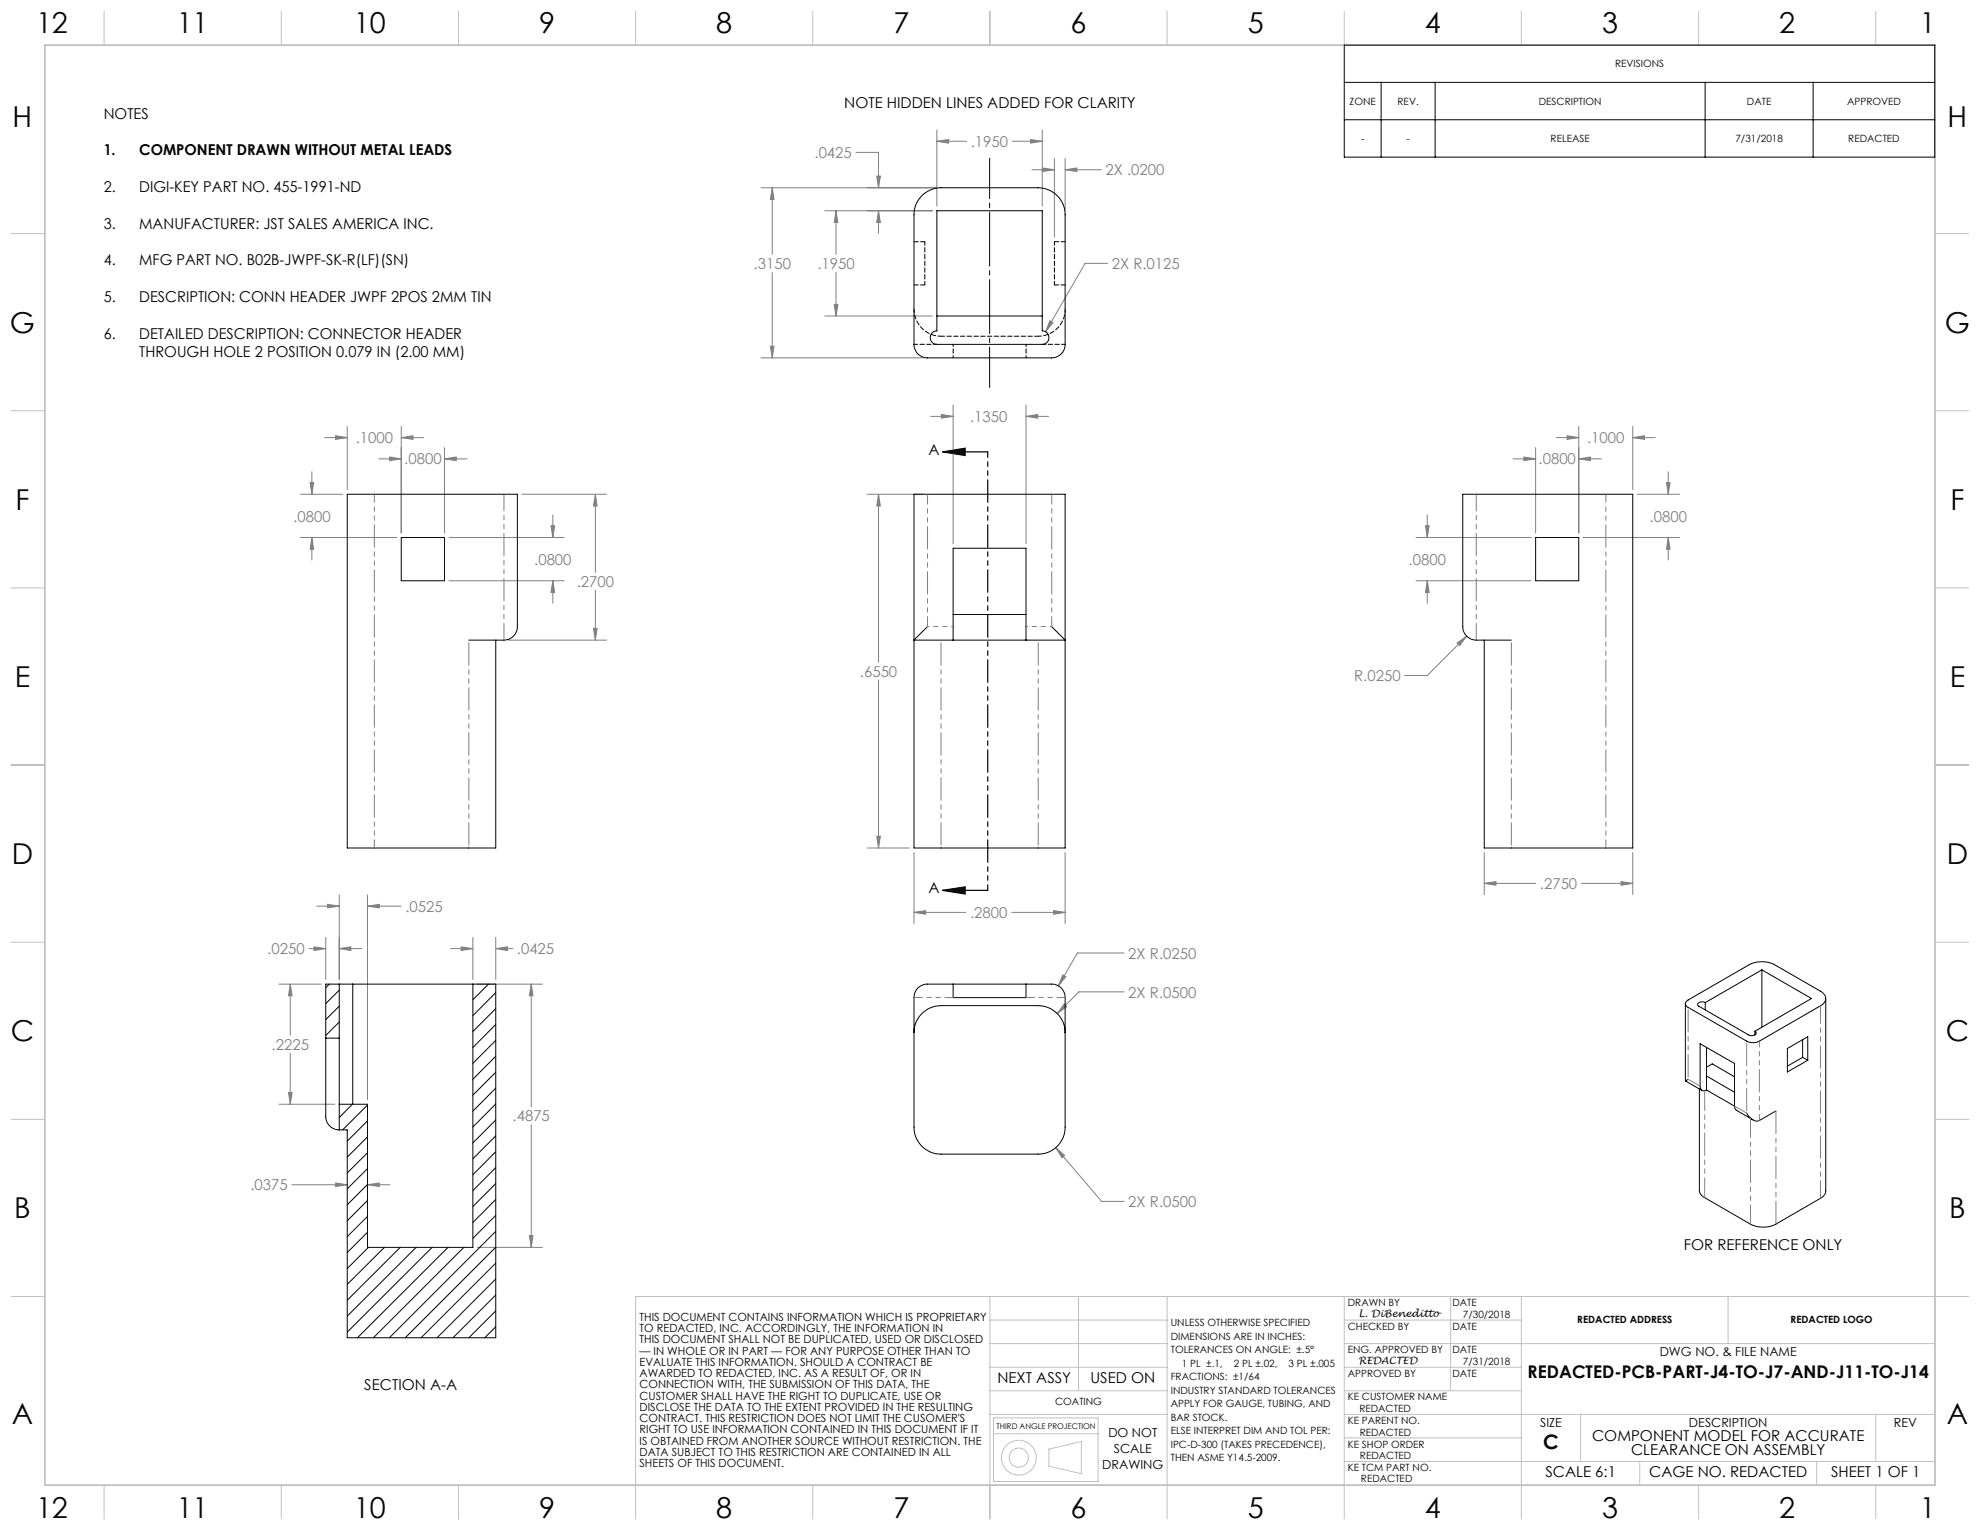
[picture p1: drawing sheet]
<svg xmlns="http://www.w3.org/2000/svg" width="559mm" height="432mm" viewBox="0 0 559 432" stroke-linecap="round" stroke-linejoin="round" font-family="sans-serif">
<path d="M266 127.5l6.4-1v2.1zM266 127.5h12.7M266 251.3l6.4-1v2zM266 251.3h12.7" fill="none" stroke="#000" stroke-width=".35"/>
<g fill="none" stroke="#c0c0c0" stroke-width=".28">
<path d="M29.4 3.2v9.5M79.4 3.2v9.5M129.4 3.2v9.5M179.4 3.2v9.5M229.4 3.2v9.5M279.4 3.2v9.5M329.4 3.2v9.5M379.4 3.2v9.5M429.4 3.2v9.5M479.4 3.2v9.5M529.4 3.2v9.5M3.1 65.9h9.6"/>
<path d="M546.1 65.9h9.5M3.1 115.9h9.6M546.1 115.9h9.5M3.1 165.9h9.6M546.1 165.9h9.5M3.1 215.9h9.6M546.1 215.9h9.5M3.1 265.9h9.6M546.1 265.9h9.5M3.1 315.9h9.6M546.1 315.9h9.5M3.1 365.9h9.6"/>
<path d="M279.4 365.9v62.8M279.4 379.2h50M279.4 372.6h50M304.4 365.9v26.6M329.4 365.9v53.2M379.4 365.9v62.8M379.4 379.2h166.7M379.4 372.6h50M409.4 365.9v26.6M429.4 365.9v53.2M487.7 365.9v13.3M555.6 365.9h-376.2v53.2"/>
<path d="M279.4 392.5h50M279.4 399.2h50M279.4 385.9h50M379.4 399.2h166.7M379.4 385.9h50M379.4 392.5h50M446.1 399.2v13.3M529.4 399.2v13.3M29.4 419.1v9.6M79.4 419.1v9.6M129.4 419.1v9.6M179.4 419.1v9.6"/>
<path d="M229.4 419.1v9.6M280.4 404.6h29.5M280.4 400.2h29.5v17.9h-29.5zM296 409l9.2-2.2v9.1l-9.2-2.1zM329.4 419.1v9.6M379.4 405.8h50M379.4 412.5h166.7M429.4 419.1v9.6M462.8 412.5v6.6M479.4 419.1v9.6M512.7 412.5v6.6M529.4 419.1v9.6"/>
<circle cx="287.5" cy="411.4" r="4.9"/>
<circle cx="287.5" cy="411.4" r="2.71"/>
</g>
<g fill="none" stroke="#808080" stroke-width=".28">
<path d="M264.4 39.9l3.3-.5v1zM264.4 36.7v21.5M264.4 39.9h8.4M285.7 39.9h8.4M290.8 39.4l3.3 .5-3.3 .5zM294.1 36.7v21.5M214.8 53h49.5M217.9 53l.5 3.3h-1zM217.9 53v18.8M232.8 59.5h30.3M235.9 59.5l.6 3.3h-1.1zM235.9 59.5v12.3"/>
<path d="M241.6 43h6.3v10M247.4 49.7h1.1l-.6 3.3zM247.9 59.5l.6 3.3h-1.1zM247.9 59.5v6.3M291.2 47.9h6.4M294.3 47.4l3.3 .5-3.3 .5zM297.6 44.7v22.3M300.6 47.9l3.3-.5v1zM300.6 44.7v14.6M300.6 47.9h10.2M217.9 76.9v24.1M235.9 76.9v12.3"/>
<path d="M312.6 74.3h-6.4l-11.1 19.3M217.4 97.7h1l-.5 3.3zM232.8 89.2h30.3M235.4 85.9h1.1l-.6 3.3zM296.3 90.5l.9 .5-2.1 2.6zM214.8 101h45.7M262.6 117.5h6.4M265.7 117l3.3 .5-3.3 .5zM269 114.3v39.2M289.6 117.5l3.3-.5v1zM289.6 114.3v39.2M289.6 117.5h6.3"/>
<path d="M84.8 139.5h11.9M87.5 136.2h1l-.5 3.3zM88 133.1v6.4M91.7 123.5h6.3M94.7 123l3.3 .5-3.3 .5zM98 120.3v17.9M106.9 129.5h6.3M110 129l3.2 .5-3.2 .5zM113.2 123.5l3.4-.5v1zM113.2 120.3v30.1M113.2 123.5h6.4M125.4 129.5l3.4-.5v1z"/>
<path d="M125.4 126.3v24.1M125.4 129.5h6.4M147.3 139.5h23.9M168 139.5l.5 3.3h-1zM168 139.5v22.1M244.8 139.5h15.7M247.9 139.5l.6 3.3h-1.1zM247.9 139.5v47.4M427 129.5h6.4M430.1 129l3.3 .5-3.3 .5zM433.4 126.3v24.1M439.2 123.5h6.4"/>
<path d="M442.3 123l3.3 .5-3.3 .5zM445.6 129.5l3.3-.5v1zM445.6 129.5h6.3M445.6 120.3v30.1M460.8 123.5l3.3-.5v1zM460.8 123.5h6.3M460.8 120.3v17.9M462.1 139.5h11.9M470.3 136.2h1l-.5 3.3zM470.8 133.1v6.4M84.8 151.7h27.2M88 151.7l.5 3.3h-1z"/>
<path d="M88 151.7v6.3M126.7 151.7h32.5M155.5 148.4h1l-.5 3.3zM156 145.3v6.4M399.6 151.7h32.5M402.3 148.4h1l-.5 3.3zM402.8 145.3v6.4M446.8 151.7h27.2M470.8 151.7l.5 3.3h-1zM470.8 151.7v6.3M126.7 163.9h32.5M156 163.9l.5 3.3h-1z"/>
<path d="M156 163.9v6.4M167.5 177.3h1l-.5 3.4zM168 166.6v14.1M399.6 163.9h32.5M402.8 163.9l.5 3.3h-1zM402.8 163.9v6.4M413.9 179.5l-11.1 11.1h-6.3M143.5 180.7h27.7M247.9 191.9v47.4M411.2 181.5l2.7-2-2 2.7zM244.8 239.3h11.9M247.4 236h1.1l-.6 3.3z"/>
<path d="M89.4 255.7h6.3M92.4 255.2l3.3 .5-3.3 .5zM95.7 252.6v23.9M103.7 255.7l3.3-.5v1zM103.7 252.6v57.8M103.7 255.7h9.5M258 257.5l3.2-.5v1zM258 240.6v20.1M258 257.5h14.6M285.5 257.5h15.1M297.3 257l3.3 .5-3.3 .5zM300.6 240.6v20.1"/>
<path d="M418.9 249.3l3.3-.5v1zM418.9 240.6v11.9M418.9 249.3h14.5M446.3 249.3h14.5M457.5 248.8l3.3 .5-3.3 .5zM460.8 240.6v11.9M78.7 277.7h12M81.9 277.7l.5 3.3h-1zM81.9 277.7v14.5M87.2 267.7h4.7M88.6 267.2l3.3 .5-3.3 .6zM91.9 264.5v12"/>
<path d="M95.7 267.7l3.3-.5v1.1zM95.7 267.7h6.4M127.1 267.7h6.4M130.1 267.2l3.4 .5-3.4 .6zM133.5 264.5v12M134.7 277.7h18.4M139.9 267.7l3.3-.5v1.1zM139.9 264.5v12M139.9 267.7h4.8M149.9 277.7l.5 3.3h-1zM149.9 277.7v34.6M299.9 275.1l.9 .5-2.1 2.6z"/>
<path d="M317.3 279.9h-12.8l-6.1 6.2M317.3 269h-13.2l-5.4 9.2M81.9 297.2v14.4M300.4 283.4l.7 .7-2.7 2zM78.7 311.6h15.8M81.4 308.3h1l-.5 3.3zM149.9 317.4v34.6M82.4 334.4h15.6M94.7 333.9l3.3 .5-3.3 .5zM103.7 334.4l3.3-.5v1zM103.7 334.4h6.4M298 323.9l2.5 2.2-.8 .6z"/>
<path d="M298 323.9l12.9 15.2h6.4M134.7 352h18.4M149.4 348.7h1l-.5 3.3z"/>
</g>
<path d="M279.3 109.3v-64.6" fill="none" stroke="#000" stroke-width=".28" stroke-dasharray="15.2 1.3 1.3 1.3" stroke-dashoffset="3.9"/>
<path d="M278.8 127.5v123.8" fill="none" stroke="#000" stroke-width=".35" stroke-dasharray="6.3 1.3 1.3 1.3 1.3 1.3" stroke-dashoffset="4.8"/>
<path d="M12.7 12.7h533.4v406.4h-533.4z" fill="none" stroke="#c0c0c0" stroke-width=".5"/>
<path d="M379.4 12.7h166.6v31.6h-166.6zM379.4 23.2h166.6M379.4 33.8h166.6M389.8 23.2v21.1M405 23.2v21.1M481.2 23.2v21.1M511.7 23.2v21.1" fill="none" stroke="#000" stroke-width=".28"/>
<path d="M266 127.5l6.4-1v2.1zM266 251.3l6.4-1v2z" fill="#000"/>
<path d="M247.9 139.5l.6 3.3h-1.1zM247.4 236h1.1l-.6 3.3zM265.7 117l3.3 .5-3.3 .5zM289.6 117.5l3.3-.5v1zM258 257.5l3.2-.5v1zM297.3 257l3.3 .5-3.3 .5zM168 139.5l.5 3.3h-1zM167.5 177.3h1l-.5 3.4zM113.2 123.5l3.4-.5v1zM94.7 123l3.3 .5-3.3 .5zM88 151.7l.5 3.3h-1zM87.5 136.2h1l-.5 3.3zM110 129l3.2 .5-3.2 .5zM125.4 129.5l3.4-.5v1zM156 163.9l.5 3.3h-1zM155.5 148.4h1l-.5 3.3zM442.3 123l3.3 .5-3.3 .5zM460.8 123.5l3.3-.5v1zM470.8 151.7l.5 3.3h-1zM470.3 136.2h1l-.5 3.3zM411.2 181.5l.7 .7 2-2.7zM402.3 148.4h1l-.5 3.3zM402.8 163.9l.5 3.3h-1zM430.1 129l3.3 .5-3.3 .5zM445.6 129.5l3.3-.5v1zM418.9 249.3l3.3-.5v1zM457.5 248.8l3.3 .5-3.3 .5zM294.3 47.4l3.3 .5-3.3 .5zM300.6 47.9l3.3-.5v1zM217.9 53l.5 3.3h-1zM217.4 97.7h1l-.5 3.3zM235.9 59.5l.6 3.3h-1.1zM235.4 85.9h1.1l-.6 3.3zM264.4 39.9l3.3-.5v1zM290.8 39.4l3.3 .5-3.3 .5zM296.3 90.5l-1.2 3.1 2.1-2.6zM247.9 59.5l.6 3.3h-1.1zM247.4 49.7h1.1l-.6 3.3zM298 323.9l1.7 2.8 .8-.6zM300.4 283.4l-2 2.7 2.7-2zM299.9 275.1l-1.2 3.1 2.1-2.6zM149.9 277.7l.5 3.3h-1zM149.4 348.7h1l-.5 3.3zM130.1 267.2l3.4 .5-3.4 .6zM139.9 267.7l3.3-.5v1.1zM103.7 334.4l3.3-.5v1zM94.7 333.9l3.3 .5-3.3 .5zM88.6 267.2l3.3 .5-3.3 .6zM95.7 267.7l3.3-.5v1.1zM103.7 255.7l3.3-.5v1zM92.4 255.2l3.3 .5-3.3 .5zM81.4 308.3h1l-.5 3.3zM81.9 277.7l.5 3.3h-1z" fill="#808080"/>
<g fill="none" stroke="#000" stroke-width=".28">
<path d="M260.5 55l2-1.3 2.3-.7h28.2a7.6 7.6 0 0 1 7.6 7.6v36.6a3.8 3.8 0 0 1-3.8 3.8h-35a3.8 3.8 0 0 1-3.8-3.8v-36.6a7.4 7.4 0 0 1 2.5-5.6zM264.4 59.5h29.7v33.9a1.91 1.91 0 0 1 1.9 1.9 1.91 1.91 0 0 1-1.9 1.9h-29.7a1.91 1.91 0 0 1-1.9-1.9 1.91 1.91 0 0 1 1.9-1.9zM264.4 89.2h29.7M258 139.5h42.6v99.8h-42.6zM113.2 151.7h12.2v12.2h-12.2zM433.4 151.7h12.2v12.2h-12.2zM261.8 176.8l-3.8 3.9h42.6l-3.8-3.9M269 173.4h20.6M132.3 180.7h9.9a3.8 3.8 0 0 0 3.8-3.9v-37.3h-48v99.8h41.9v-58.6M269 180.7v-26h20.6v26M418.9 180.7v58.6h41.9v-99.8h-48v37.3a3.8 3.8 0 0 0 3.8 3.9h9.9M93 277.7l-1.1 1.1"/>
<path d="M95.7 277.7h-3.8v37.4a3.8 3.8 0 0 0 3.8 3.8M95.7 277.7h3.9M95.7 277.7v41.2M95.7 279.4l-3.8 3.8M99.6 277.7h40.3v99.8h-41.9v-58.6h-2.3M99.6 277.7v33.9M133.5 277.7v74.3h-29.8v-40.4h-8M137.9 277.7l-4.4 4.5M259 278.8l1.3-.8 1-.3h35.5a3.7 3.7 0 0 1 3.8 3.9v36.5a7.6 7.6 0 0 1-7.6 7.6h-27.4a7.6 7.6 0 0 1-7.6-7.6v-36.5l.2-1.5zM269 277.7v3.9h20.6v-3.9M497.2 273.7l14 8.1-15.9 9.2M497.2 273.7l-15.9 9.3"/>
<path d="M497.2 273.7v16.2M91.9 293h3.8M95.7 284l-3.8 3.8M95.7 288.4l-3.8 3.8M95.7 292.9v.1M139.9 280.1l-6.4 6.5M139.9 284.7l-6.4 6.4M139.9 289.1l-6.4 6.5M139.9 293.6l-6.4 6.5M139.9 298.1l-6.4 6.5M258 291.4a7.6 7.6 0 0 1 7.6-7.6h27.4a7.6 7.6 0 0 1 7.6 7.6M475.7 283.2v21.8"/>
<path d="M475.9 282.6l17.7-10.3a8 8 0 0 1 7.2 0l13 7.4a2.2 2.2 0 0 1 1.4 2.1 2.2 2.2 0 0 1-1.4 2.1l-17.3 9.9a4 4 0 0 1-3.6 0l-16.5-9.5a1.04 1.04 0 0 1-.5-1.7zM481.3 283a1.38 1.38 0 0 0-2.2 .6l.4 .4 14 8.1a1.38 1.38 0 0 0 2.1-.7l-.3-.4M481.3 283v2M481.6 295.6v12M495.3 291v1.1M504.4 295.9l5.8-3.3v6.6l-5.8 3.3zM508.7 298.4l-4.3 2.5M508.7 293.4v5M508.7 298.4l1.5 .8M515.3 281.8v54.4a2.57 2.57 0 0 1-1.5 2l-12.6 7.3a8 8 0 0 1-7.2 0l-12.9-7.5a2.42 2.42 0 0 1-1.5-2v-28.7M99.4 311.6l-3.7 3.8M103.7 311.9l-7 7"/>
<path d="M103.7 316.3l-5.7 5.8M139.9 302.6l-6.4 6.5M139.9 307.1l-6.4 6.5M139.9 311.6l-6.4 6.5M139.9 316.1l-6.4 6.4M475.7 305l4.6 2.8M476.4 304.6l-.7 .4M481.6 307.6a1.09 1.09 0 0 1-1.3 .2 1.09 1.09 0 0 1-.5-1.2v-12l9.7 5.5v12.1M481.6 301.2l1.6-1 6.3 3.7M481.6 303.7l7.9 4.6M481.6 307.6l7.9 4.6M489.5 312.2l.2 .8 .3 .3 4.7 2.8"/>
<path d="M501.2 313.5l-4.7 2.7a3.2 3.2 0 0 1-3.6-2.1M103.7 320.9l-5.7 5.7M103.7 325.3l-5.7 5.7M103.7 329.8l-5.7 5.7M103.7 334.3l-5.7 5.7M103.7 338.8l-5.7 5.7M139.9 320.6l-6.4 6.4M139.9 325l-6.4 6.5M139.9 329.5l-6.4 6.5M139.9 334l-6.4 6.5M139.9 338.5l-6.4 6.5M103.7 343.3l-5.7 5.7"/>
<path d="M103.7 347.8l-5.7 5.7M104 352l-6 6M108.5 352l-10.5 10.5M113 352l-15 15M117.4 352l-19.4 19.4M122 352l-24 24M126.4 352l-25.5 25.5M130.9 352l-25.5 25.5M139.9 343l-6.4 6.5M139.9 347.5l-30 30M139.9 352l-25.5 25.5M139.9 356.5l-21 21"/>
<path d="M139.9 361l-16.5 16.5M139.9 365.5l-12.1 12M139.9 370l-7.6 7.5M139.9 374.4l-3.1 3.1"/>
</g>
<path d="M261.8 139.5v37.3M296.8 176.8v-37.3" fill="none" stroke="#808080" stroke-width=".28" stroke-dasharray="6.3 1.3 1.3 1.3 1.3 1.3" stroke-dashoffset="3.6"/>
<path d="M261.8 176.8h7.2M289.6 176.8h7.2" fill="none" stroke="#808080" stroke-width=".28" stroke-dasharray="6.3 1.3 1.3 1.3 1.3 1.3" stroke-dashoffset="5.9"/>
<path d="M265.6 180.6v58.7M426.5 180.6v58.7M132.3 239.3v-58.7M293 239.3v-58.7" fill="none" stroke="#808080" stroke-width=".28" stroke-dasharray="6.3 1.3 1.3 1.3 1.3 1.3" stroke-dashoffset="-.8"/>
<path d="M105.7 139.5v99.8M453.2 239.3v-99.8" fill="none" stroke="#808080" stroke-width=".28" stroke-dasharray="6.3 1.3 1.3 1.3 1.3 1.3" stroke-dashoffset="4.1"/>
<path d="M416.6 139.5v41.1M142.2 180.6v-41.1" fill="none" stroke="#808080" stroke-width=".28" stroke-dasharray="6.3 1.3 1.3 1.3 1.3 1.3" stroke-dashoffset="1.7"/>
<path d="M297.6 68.2v12.2M261 80.4v-12.2M264.4 97.2h-6.4M265.6 94.9h27.4M300.6 97.2h-6.4" fill="none" stroke="#000" stroke-width=".28" stroke-dasharray="1.3 .6" stroke-dashoffset=".3"/>
<path d="M261 68.2h-3M297.6 68.2h3M261 80.4h-3M297.6 80.4h3" fill="none" stroke="#000" stroke-width=".28" stroke-dasharray="1.3 .6" stroke-dashoffset=".1"/>
<path d="M269 97.2v3.8M289.6 97.2v3.8" fill="none" stroke="#000" stroke-width=".28" stroke-dasharray="1.3 .6" stroke-dashoffset=".6"/>
<path d="M258 87.3a7.6 7.6 0 0 0 7.6 7.6M293 94.9a7.6 7.6 0 0 0 7.6-7.6" fill="none" stroke="#000" stroke-width=".28" stroke-dasharray="1.3 .6" stroke-dashoffset=".4"/>
<path d="M269 281.5h-11M300.6 281.5h-11" fill="none" stroke="#808080" stroke-width=".28" stroke-dasharray="6.3 1.3 1.3 1.3 1.3 1.3" stroke-dashoffset="4"/>
<path d="M496.5 293.8v22.4" fill="none" stroke="#808080" stroke-width=".28" stroke-dasharray="6.3 1.3 1.3 1.3 1.3 1.3" stroke-dashoffset="4.7"/>
<path d="M476.4 284.3v20.3M493 314.1v-20.3" fill="none" stroke="#808080" stroke-width=".28" stroke-dasharray="6.3 1.3 1.3 1.3 1.3 1.3" stroke-dashoffset="-.6"/>
<path d="M513.8 338.2v-54.3" fill="none" stroke="#808080" stroke-width=".28" stroke-dasharray="6.3 1.3 1.3 1.3 1.3 1.3" stroke-dashoffset="1.4"/>
<path d="M501.2 313.5v32" fill="none" stroke="#808080" stroke-width=".28" stroke-dasharray="6.3 1.3 1.3 1.3 1.3 1.3" stroke-dashoffset="-.1"/>
<path d="M476.4 304.6l3.4 2M489.5 312.2l3.5 1.9" fill="none" stroke="#808080" stroke-width=".28" stroke-dasharray="6.3 1.3 1.3 1.3 1.3 1.3"/>
<path d="M494 345.5v-29.9" fill="none" stroke="#808080" stroke-width=".28" stroke-dasharray="6.3 1.3 1.3 1.3 1.3 1.3" stroke-dashoffset="1"/>
<path d="M481.1 307.8v30.2" fill="none" stroke="#808080" stroke-width=".28" stroke-dasharray="6.3 1.3 1.3 1.3 1.3 1.3" stroke-dashoffset=".8"/>
<g font-size="8.1">
<text x="10.2" y="9.3">12</text>
<text x="49.9" y="9.3">11</text>
<text x="99.9" y="9.3">10</text>
<text x="152.1" y="9.3">9</text>
<text x="202.1" y="9.3">8</text>
<text x="252.1" y="9.3">7</text>
<text x="302.1" y="9.3">6</text>
<text x="352.1" y="9.3">5</text>
<text x="402.1" y="9.3">4</text>
<text x="452.1" y="9.3">3</text>
<text x="502.1" y="9.3">2</text>
<text x="541.8" y="9.3">1</text>
<text x="3.5" y="35.9">H</text>
<text x="549.6" y="35.9">H</text>
<text x="2.8" y="93.9">G</text>
<text x="548.9" y="93.9">G</text>
<text x="4.4" y="143.9">F</text>
<text x="550.5" y="143.9">F</text>
<text x="4.1" y="193.9">E</text>
<text x="550.2" y="193.9">E</text>
<text x="3.3" y="243.9">D</text>
<text x="549.4" y="243.9">D</text>
<text x="3" y="293.9">C</text>
<text x="549.1" y="293.9">C</text>
<text x="4" y="343.9">B</text>
<text x="550.1" y="343.9">B</text>
<text x="3.3" y="401.8">A</text>
<text x="549.4" y="401.8">A</text>
<text x="10.2" y="428.4">12</text>
<text x="49.9" y="428.4">11</text>
<text x="99.9" y="428.4">10</text>
<text x="152.1" y="428.4">9</text>
<text x="202.1" y="428.4">8</text>
<text x="252.1" y="428.4">7</text>
<text x="302.1" y="428.4">6</text>
<text x="352.1" y="428.4">5</text>
<text x="402.1" y="428.4">4</text>
<text x="452.1" y="428.4">3</text>
<text x="502.1" y="428.4">2</text>
<text x="541.8" y="428.4">1</text>
</g>
<text font-size="5.6" x="435.6" y="409">C</text>
<text font-size="4.9" x="431.1" y="388.8">REDACTED-PCB-PART-J4-TO-J7-AND-J11-TO-J14</text>
<g font-size="4.2">
<text x="29.3" y="33.5">NOTES</text>
<text x="238.3" y="30.3">NOTE HIDDEN LINES ADDED FOR CLARITY</text>
<text x="29.3" y="43.9">1.</text>
<text x="39.3" y="43.9">COMPONENT DRAWN WITHOUT METAL LEADS</text>
<text x="29.3" y="54.2">2.</text>
<text x="39.3" y="54.2">DIGI-KEY PART NO. 455-1991-ND</text>
<text x="29.3" y="64.6">3.</text>
<text x="39.3" y="64.6">MANUFACTURER: JST SALES AMERICA INC.</text>
<text x="29.3" y="74.9">4.</text>
<text x="39.3" y="74.9">MFG PART NO. B02B-JWPF-SK-R(LF)(SN)</text>
<text x="29.3" y="85.3">5.</text>
<text x="39.3" y="85.3">DESCRIPTION: CONN HEADER JWPF 2POS 2MM TIN</text>
<text x="29.3" y="95.6">6.</text>
<text x="39.3" y="95.6">DETAILED DESCRIPTION: CONNECTOR HEADER</text>
<text x="39.3" y="100.8">THROUGH HOLE 2 POSITION 0.079 IN (2.00 MM)</text>
<text x="262.1" y="128.3">A</text>
<text x="262.1" y="252.1">A</text>
<text x="475.2" y="352.7">FOR REFERENCE ONLY</text>
<text x="102.8" y="392.4">SECTION A-A</text>
<text x="281.5" y="390.4">NEXT ASSY</text>
<text x="307.8" y="390.4">USED ON</text>
<text x="449.3" y="406.5">COMPONENT MODEL FOR ACCURATE</text>
<text x="460.3" y="410.7">CLEARANCE ON ASSEMBLY</text>
<text x="436.1" y="417">SCALE 6:1</text>
<text x="465.4" y="417">CAGE NO. REDACTED</text>
<text x="516.8" y="417">SHEET 1 OF 1</text>
</g>
<g font-size="4.2" fill="#808080">
<text x="274" y="41.5">.1950</text>
<text x="229.9" y="44.6">.0425</text>
<text x="312" y="49.5">2X .0200</text>
<text x="212.7" y="75.9">.3150</text>
<text x="230.7" y="75.9">.1950</text>
<text x="313.8" y="75.9">2X R.0125</text>
<text x="273.8" y="119.1">.1350</text>
<text x="100.4" y="125.1">.1000</text>
<text x="447.9" y="125.1">.1000</text>
<text x="114.1" y="131.1">.0800</text>
<text x="434.2" y="131.1">.0800</text>
<text x="82.8" y="147.2">.0800</text>
<text x="465.6" y="147.2">.0800</text>
<text x="150.8" y="159.4">.0800</text>
<text x="397.5" y="159.4">.0800</text>
<text x="162.8" y="165.7">.2700</text>
<text x="242.7" y="191">.6550</text>
<text x="382.2" y="192.2">R.0250</text>
<text x="434.6" y="250.9">.2750</text>
<text x="114.4" y="257.3">.0525</text>
<text x="273.8" y="259.1">.2800</text>
<text x="75.4" y="269.3">.0250</text>
<text x="145.9" y="269.3">.0425</text>
<text x="318.4" y="270.5">2X R.0250</text>
<text x="318.4" y="281.5">2X R.0500</text>
<text x="76.7" y="296.3">.2225</text>
<text x="144.7" y="316.5">.4875</text>
<text x="70.7" y="336">.0375</text>
<text x="318.4" y="340.7">2X R.0500</text>
</g>
<g font-size="3.5">
<text x="468.4" y="382.7">DWG NO. &amp; FILE NAME</text>
<text x="312.8" y="405.6">DO NOT</text>
<text x="434.7" y="402.7">SIZE</text>
<text x="476.7" y="402.7">DESCRIPTION</text>
<text x="534.5" y="402.7">REV</text>
<text x="314.3" y="410.1">SCALE</text>
<text x="311.1" y="414.6">DRAWING</text>
</g>
<g font-size="3.2">
<text x="180.5" y="372.8">THIS DOCUMENT CONTAINS INFORMATION WHICH IS PROPRIETARY</text>
<text x="180.5" y="376">TO REDACTED, INC. ACCORDINGLY, THE INFORMATION IN</text>
<text x="180.5" y="379.1">THIS DOCUMENT SHALL NOT BE DUPLICATED, USED OR DISCLOSED</text>
<text x="180.5" y="382.3">— IN WHOLE OR IN PART — FOR ANY PURPOSE OTHER THAN TO</text>
<text x="180.5" y="385.5">EVALUATE THIS INFORMATION. SHOULD A CONTRACT BE</text>
<text x="180.5" y="388.7">AWARDED TO REDACTED, INC. AS A RESULT OF, OR IN</text>
<text x="180.5" y="391.8">CONNECTION WITH, THE SUBMISSION OF THIS DATA, THE</text>
<text x="180.5" y="395">CUSTOMER SHALL HAVE THE RIGHT TO DUPLICATE, USE OR</text>
<text x="180.5" y="398.2">DISCLOSE THE DATA TO THE EXTENT PROVIDED IN THE RESULTING</text>
<text x="180.5" y="401.4">CONTRACT. THIS RESTRICTION DOES NOT LIMIT THE CUSOMER'S</text>
<text x="180.5" y="404.5">RIGHT TO USE INFORMATION CONTAINED IN THIS DOCUMENT IF IT</text>
<text x="180.5" y="407.7">IS OBTAINED FROM ANOTHER SOURCE WITHOUT RESTRICTION. THE</text>
<text x="180.5" y="410.9">DATA SUBJECT TO THIS RESTRICTION ARE CONTAINED IN ALL</text>
<text x="180.5" y="414.1">SHEETS OF THIS DOCUMENT.</text>
</g>
<g font-size="2.8">
<text x="455.8" y="19">REVISIONS</text>
<text x="380.9" y="29.6">ZONE</text>
<text x="394.4" y="29.6">REV.</text>
<text x="434.3" y="29.6">DESCRIPTION</text>
<text x="493" y="29.6">DATE</text>
<text x="521.3" y="29.6">APPROVED</text>
<text x="384.1" y="40.1">-</text>
<text x="397" y="40.1">-</text>
<text x="437.6" y="40.1">RELEASE</text>
<text x="489.8" y="40.1">7/31/2018</text>
<text x="521.6" y="40.1">REDACTED</text>
<text x="380.4" y="368.6">DRAWN BY</text>
<text x="383.4" y="371.7">L. DiBeneditto</text>
<text x="409.9" y="368.6">DATE</text>
<text x="412.9" y="372">7/30/2018</text>
<text x="330.4" y="374.2">UNLESS OTHERWISE SPECIFIED</text>
<text x="380.4" y="375.3">CHECKED BY</text>
<text x="409.9" y="375.3">DATE</text>
<text x="445.1" y="373.4">REDACTED ADDRESS</text>
<text x="505.4" y="373.4">REDACTED LOGO</text>
<text x="330.4" y="378.1">DIMENSIONS ARE IN INCHES:</text>
<text x="330.4" y="381.9">TOLERANCES ON ANGLE: ±.5°</text>
<text x="380.4" y="381.9">ENG. APPROVED BY</text>
<text x="409.9" y="381.9">DATE</text>
<text x="330.4" y="389.5">FRACTIONS: ±1/64</text>
<text x="333.5" y="385.7">1 PL ±.1,</text>
<text x="348.2" y="385.7">2 PL ±.02,</text>
<text x="363.7" y="385.7">3 PL ±.005</text>
<text x="380.4" y="388.6">APPROVED BY</text>
<text x="383.4" y="385">REDACTED</text>
<text x="409.9" y="388.6">DATE</text>
<text x="412.9" y="385.1">7/31/2018</text>
<text x="330.4" y="393.4">INDUSTRY STANDARD TOLERANCES</text>
<text x="380.4" y="395.2">KE CUSTOMER NAME</text>
<text x="297.8" y="396.6">COATING</text>
<text x="330.4" y="397.2">APPLY FOR GAUGE, TUBING, AND</text>
<text x="330.4" y="401">BAR STOCK.</text>
<text x="380.4" y="401.9">KE PARENT NO.</text>
<text x="383.6" y="398.6">REDACTED</text>
<text x="330.4" y="404.8">ELSE INTERPRET DIM AND TOL PER:</text>
<text x="383.7" y="405.2">REDACTED</text>
<text x="330.4" y="408.6">IPC-D-300 (TAKES PRECEDENCE),</text>
<text x="330.4" y="412.5">THEN ASME Y14.5-2009.</text>
<text x="380.4" y="408.5">KE SHOP ORDER</text>
<text x="383.8" y="411.9">REDACTED</text>
<text x="380.4" y="415.2">KE TCM PART NO.</text>
<text x="384.1" y="418.4">REDACTED</text>
</g>
<text font-size="2.2" x="281.3" y="403.3">THIRD ANGLE PROJECTION</text>
</svg>
